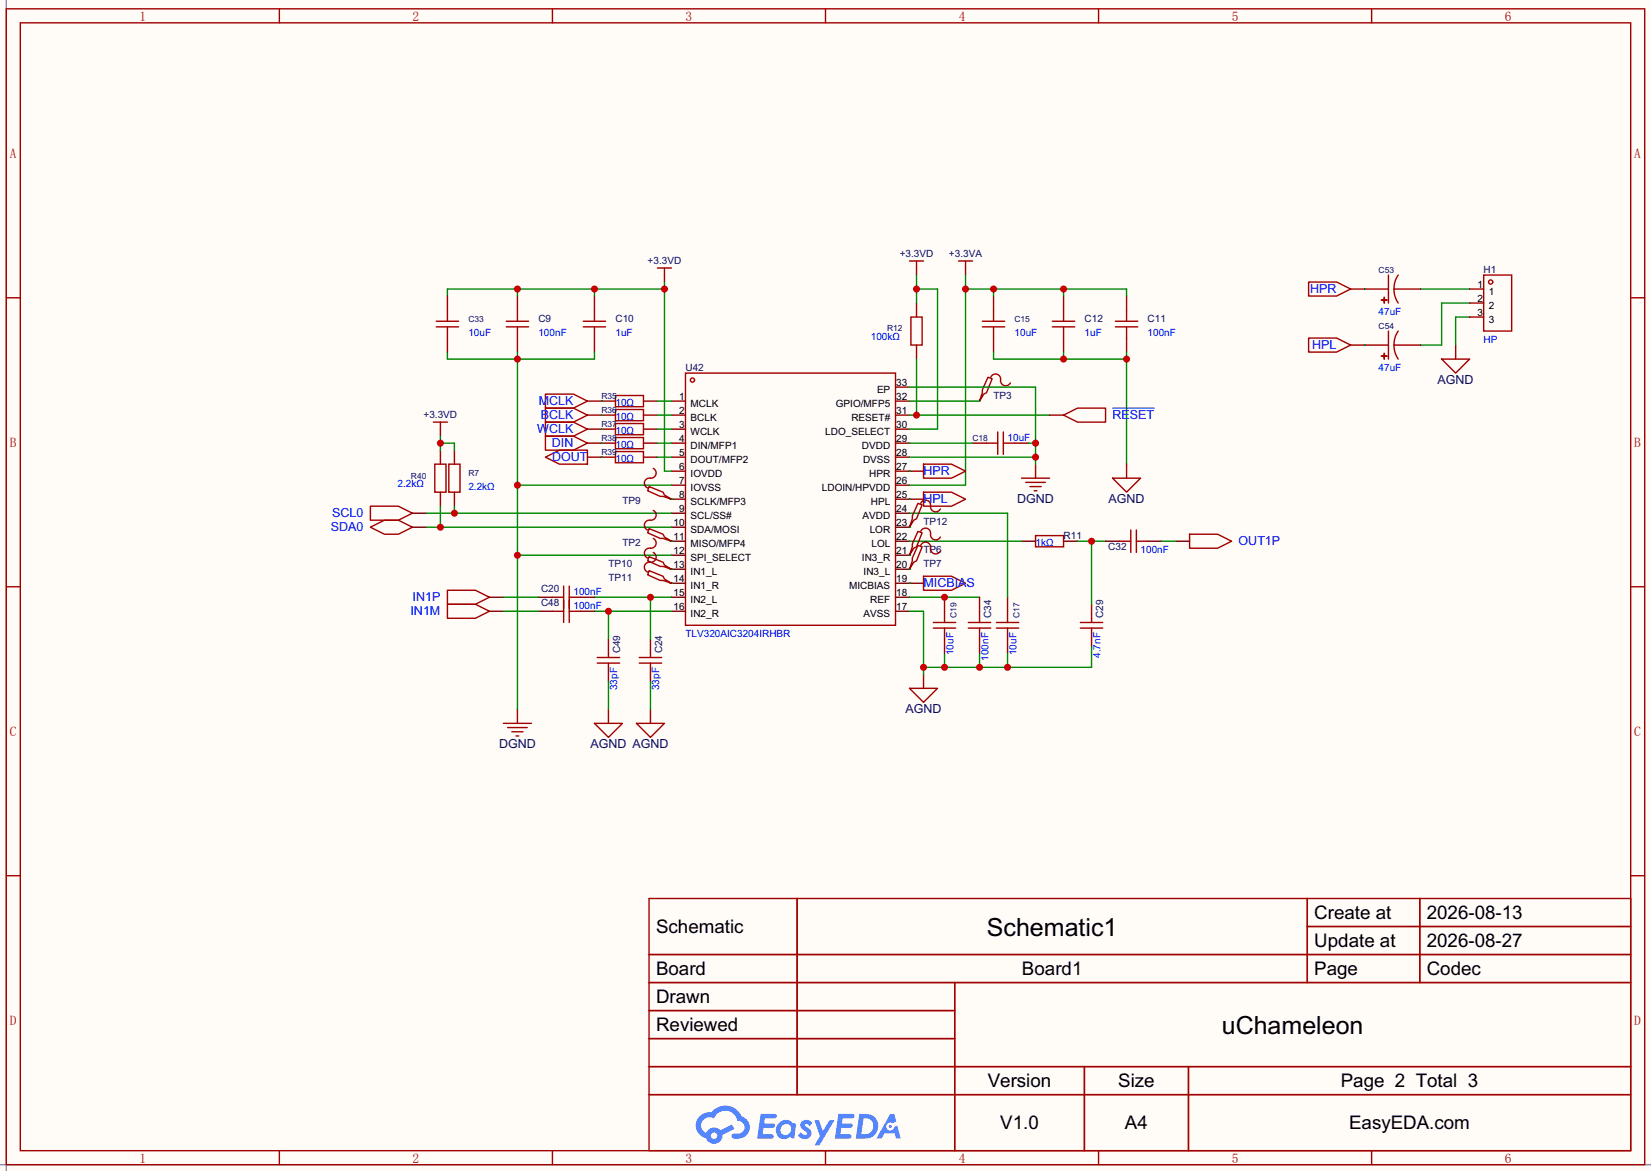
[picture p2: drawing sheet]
<svg xmlns="http://www.w3.org/2000/svg" width="299mm" height="212mm" viewBox="0 0 299 212" stroke-linecap="round" stroke-linejoin="round" font-family="sans-serif">
<path d="M0 0h299.5v212.3h-299.5z" fill="#fffcf7"/>
<path d="M1.1 0v212.3M0 211.1h299.5" fill="none" stroke="#999" stroke-width=".25"/>
<g fill="none" stroke="#a10000" stroke-width=".25">
<path d="M1.1 1.6h297.2v209.5h-297.2zM3.7 4.1h292.1v204.5h-292.1zM50.7 1.6v2.5M100.2 1.6v2.5M149.7 1.6v2.5M199.3 1.6v2.5M248.8 1.6v2.5M1.1 54h2.6M295.8 54h2.5M1.1 106.4h2.6M295.8 106.4h2.5M1.1 158.8h2.6"/>
<path d="M295.8 158.8h2.5M117.7 162.9h178.1v45.7h-178.1zM117.7 173h178.1M117.7 178.1h178.1M144.6 162.9v35.5M173.2 178.1v30.5M237.1 162.9v15.2M237.1 168h58.7M257.5 162.9v15.2M117.7 183.2h55.5M117.7 193.4h178.1M117.7 188.3h55.5"/>
<path d="M117.7 198.4h178.1M196.7 193.4v15.2M215.6 193.4v15.2M50.7 208.6v2.5M100.2 208.6v2.5M149.7 208.6v2.5M199.3 208.6v2.5M248.8 208.6v2.5"/>
</g>
<g fill="#5487ff">
<path d="M145.5 203.3a1.3 1.3 0 0 1 1.8 .3l-.4 .6a.54 .54 0 0 0-.9-.2l.1 .2a1.58 1.58 0 0 1 1.1 1.5 1.43 1.43 0 0 1-2.5 .2l.5-.6a.64 .64 0 0 0 .5 .5 .64 .64 0 0 0 .7-.3l-.2-.3a1.6 1.6 0 0 1-1-1.5z"/>
<path d="M147.7 203.1h.9l.7 2 1.1-2h.9l-2.7 4.5h-.9l1-1.6z"/>
<path d="M138 201.9h1.6a1.31 1.31 0 0 1 1.2 .2 .4 .4 0 0 1-.3 .6h-1.8l-.1 1h1.6a.4 .4 0 0 1 .4 .4 .4 .4 0 0 1-.4 .4h-1.7l-.2 1.1h.8a1.23 1.23 0 0 1 1.2 .2 .39 .39 0 0 1-.3 .6h-2.7z"/>
<path d="M152.1 201.9h1.6a1.32 1.32 0 0 1 1.3 .2 .39 .39 0 0 1-.4 .6h-1.7l-.2 1h1.7a.4 .4 0 0 1 .3 .4 .4 .4 0 0 1-.4 .4l-1.7-.1-.2 1.2h.8a1.23 1.23 0 0 1 1.2 .2 .39 .39 0 0 1-.3 .6h-2.7z"/>
<path d="M161.5 201.9h.7l.4 1.4-.7 .3a.75 .75 0 0 0-1.1 .3 .75 .75 0 0 0 .5 1.1 .75 .75 0 0 0 .9-.7l.6-.3 .6 2.4h-.9l-.2-.9h-1.9l-.5 .9h-.9z"/>
<path d="M155.9 201.9l-.7 4.5h1.5a2.27 2.27 0 0 0 2.6-2.3 2.27 2.27 0 0 0-2.7-2.2zM156.6 202.7a1.5 1.5 0 0 1 1.8 1.6 1.5 1.5 0 0 1-1.9 1.3h-.3z"/>
<path d="M141.3 203.6a1.62 1.62 0 0 0-.4 2.1 1.62 1.62 0 0 0 2 .6l.4-.2 .3 .2 .5 .1 .3-2.5-.2-.2-.4-.1a1.58 1.58 0 0 0-2.5 0zM141.9 204.1a.99 .99 0 0 1 1.6 .3 .99 .99 0 0 1-.9 1.4 .94 .94 0 0 1-1-.6 .94 .94 0 0 1 .3-1.1z"/>
<path d="M126.9 202.3a2.37 2.37 0 0 0 1.2 4.1 1.54 1.54 0 0 0 1.7 .9 1.54 1.54 0 0 0 1.3-1.6l2.1-1-.5-.8-2 1a1.57 1.57 0 0 0-2.6 .5 1.5 1.5 0 0 1-.8-2.1 1.5 1.5 0 0 1 2.2-.5 2.23 2.23 0 0 1 2.3-1.4 2.23 2.23 0 0 1 2 1.8 1.16 1.16 0 0 1 1.2 1.1 1.16 1.16 0 0 1-1 1.2h-.7a.47 .47 0 0 0-.6 .4 .47 .47 0 0 0 .4 .5 2.23 2.23 0 0 0 2.3-.6 2.23 2.23 0 0 0 .4-2.3 2.16 2.16 0 0 0-1.3-1.1 3.2 3.2 0 0 0-5.4-.7l-1.2 .1zM129 205.9a.58 .58 0 0 1 1.1 0 .58 .58 0 0 1-1.1 0z"/>
<circle cx="161.5" cy="204.2" r=".28"/>
</g>
<g fill="none" stroke="#a10000" stroke-width=".25">
<path d="M91.8 59.3h4.1M91.8 58.2h4.1M93.9 56.2v2M93.9 59.3v2M105.8 59.3h4.1M105.8 58.2h4.1M107.8 56.2v2M107.8 59.3v2M178.2 59.3h4M178.2 58.2h4M180.2 56.2v2M180.2 59.3v2"/>
<path d="M190.9 59.3h4M190.9 58.2h4M192.9 56.2v2M192.9 59.3v2M202.3 59.3h4.1M202.3 58.2h4.1M204.3 56.2v2M204.3 59.3v2M111.6 71.7h5.1v2h-5.1zM111.6 74.2h5.1v2.1h-5.1zM111.6 76.8h5.1v2h-5.1zM111.6 79.3h5.1v2.1h-5.1z"/>
<path d="M124.3 67.6h38.1v45.8h-38.1zM78.9 84.1h2v5.1h-2zM81.4 84.1h2v5.1h-2zM111.6 81.9h5.1v2h-5.1z"/>
<circle cx="125.6" cy="68.9" r=".38"/>
</g>
<g fill="none" stroke="#870000" stroke-width=".25">
<path d="M93.9 53.7v2.5M107.8 53.7v2.5M180.2 53.7v2.5M192.9 53.7v2.5M204.3 53.7v2.5M93.9 61.3v2.5M107.8 61.3v2.5M109.1 72.7h2.5M109.1 75.3h2.5M109.1 77.8h2.5M116.7 72.7h2.6M116.7 75.3h2.6"/>
<path d="M116.7 77.8h2.6M121.8 72.7h2.5M121.8 75.3h2.5M121.8 77.8h2.5M162.4 72.7h2.6M162.4 75.3h2.6M162.4 77.8h2.6M162.4 70.2h2.6M180.2 61.3v2.5M192.9 61.3v2.5M204.3 61.3v2.5M79.9 81.6v2.5"/>
<path d="M79.9 89.2v2.6M82.4 81.6v2.5M82.4 89.2v2.6M109.1 80.3h2.5M109.1 82.9h2.5M116.7 80.3h2.6M116.7 82.9h2.6M121.8 80.3h2.5M121.8 82.9h2.5M121.8 85.4h2.5M121.8 88h2.5M121.8 90.5h2.5"/>
<path d="M121.8 93h2.5M121.8 95.6h2.5M121.8 98.1h2.5M162.4 80.3h2.6M162.4 82.9h2.6M162.4 85.4h2.6M162.4 88h2.6M162.4 90.5h2.6M162.4 93h2.6M162.4 95.6h2.6M162.4 98.1h2.6M121.8 100.7h2.5"/>
<path d="M121.8 103.2h2.5M121.8 105.7h2.5M121.8 108.3h2.5M121.8 110.8h2.5M162.4 100.7h2.6M162.4 103.2h2.6M162.4 105.7h2.6M162.4 108.3h2.6M162.4 110.8h2.6"/>
</g>
<path d="M119.3 72.7h2.5M119.3 75.3h2.5M119.3 77.8h2.5M180.2 63.8v1.3h24.1M192.9 63.8v1.3M204.3 63.8v20.3M119.3 80.3h2.5M119.3 82.9h2.5" fill="none" stroke="#008700" stroke-width=".25"/>
<g fill="#c00">
<circle cx="204.3" cy="65.1" r=".63"/>
<circle cx="192.9" cy="65.1" r=".63"/>
</g>
<path d="M93.9 128.6v2.5M167.5 122.2v2.6" fill="none" stroke="#870000" stroke-width=".25"/>
<path d="M91.3 131.1h5.1M92.1 131.9h3.5M92.8 132.7h2.1M93.6 133.4h.5M165 124.8h5.1l-2.6 2.5z" fill="none" stroke="#a10000" stroke-width=".25"/>
<path d="M81.2 63.8v1.3h26.6v-1.3M93.9 63.8v64.8M93.9 88h27.9M93.9 100.7h27.9" fill="none" stroke="#008700" stroke-width=".25"/>
<g fill="#c00">
<circle cx="93.9" cy="65.1" r=".63"/>
<circle cx="93.9" cy="88" r=".63"/>
<circle cx="93.9" cy="100.7" r=".63"/>
</g>
<path d="M120.5 49.9v1.2" fill="none" stroke="#870000" stroke-width=".25"/>
<path d="M119.3 48.6h2.5M120.5 48.6v1.3" fill="none" stroke="#a10000" stroke-width=".25"/>
<path d="M93.9 52.4v1.3M107.8 52.4v1.3M120.5 51.1v34.3h1.3M120.5 52.4h-39.3v1.3" fill="none" stroke="#008700" stroke-width=".25"/>
<g fill="#c00">
<circle cx="120.5" cy="52.4" r=".63"/>
<circle cx="107.8" cy="52.4" r=".63"/>
<circle cx="93.9" cy="52.4" r=".63"/>
</g>
<path d="M166.2 48.6v1.3M176.4 80.3h2.5M184 80.3h2.6M182.8 108.3v2.5M182.8 115.9v2.5" fill="none" stroke="#870000" stroke-width=".25"/>
<path d="M165 47.3h2.5M166.2 47.3v1.3M181 78.3v4.1M182 78.3v4.1M178.9 80.3h2.1M182 80.3h2M180.7 113.9h4.1M180.7 112.9h4.1M182.8 110.8v2.1M182.8 113.9v2" fill="none" stroke="#a10000" stroke-width=".25"/>
<path d="M165 93h17.8v15.3M165 110.8h2.5v11.4M171.3 118.4v2.6M177.7 118.4v2.6M182.8 118.4v2.6M198 117.2v3.8h-30.5" fill="none" stroke="#008700" stroke-width=".25"/>
<g fill="#c00">
<circle cx="167.5" cy="121" r=".63"/>
<circle cx="171.3" cy="121" r=".63"/>
<circle cx="177.7" cy="121" r=".63"/>
<circle cx="182.8" cy="121" r=".63"/>
</g>
<path d="M169.3 113.9h4.1M169.3 112.9h4.1M171.3 110.8v2.1M171.3 113.9v2" fill="none" stroke="#a10000" stroke-width=".25"/>
<path d="M171.3 108.3v2.5M171.3 115.9v2.5" fill="none" stroke="#870000" stroke-width=".25"/>
<path d="M165 108.3h12.7" fill="none" stroke="#008700" stroke-width=".25"/>
<circle cx="171.3" cy="108.3" r=".63" fill="#c00"/>
<path d="M109.1 72.7h.1M109.1 75.3h.1M109.1 77.8h.1M77.3 93h44.5M82.4 91.8v1.2M109.1 80.3h.1M109.1 82.9h.1M165 80.3h11.4" fill="none" stroke="#008700" stroke-width=".25"/>
<path d="M106.6 72.7h2.5M106.6 75.3h2.5M106.6 77.8h2.5M74.8 93h2.5M74.8 95.6h2.5M106.6 80.3h2.5M106.6 82.9h2.5" fill="none" stroke="#870000" stroke-width=".25"/>
<path d="M98.9 71.4h5.1l2.6 1.3-2.6 1.3h-5.1zM98.9 74h5.1l2.6 1.3-2.6 1.2h-5.1zM98.9 76.5h5.1l2.6 1.3-2.6 1.3h-5.1zM98.9 79.1h5.1l2.6 1.2-2.6 1.3h-5.1zM67.2 91.8h5.1l2.5 1.2-2.5 1.3h-5.1zM67.2 95.6l2.5-1.3h2.6l2.5 1.3-2.5 1.2h-2.6zM98.9 82.9l2.6-1.3h5.1v2.5h-5.1z" fill="none" stroke="#a10000" stroke-width=".25"/>
<circle cx="82.4" cy="93" r=".63" fill="#c00"/>
<path d="M77.3 95.6h44.5M79.9 91.8v3.8" fill="none" stroke="#008700" stroke-width=".25"/>
<circle cx="79.9" cy="95.6" r=".63" fill="#c00"/>
<path d="M79.9 77.8v1.3" fill="none" stroke="#870000" stroke-width=".25"/>
<path d="M78.6 76.5h2.6M79.9 76.5v1.3" fill="none" stroke="#a10000" stroke-width=".25"/>
<path d="M79.9 79.1v2.5M79.9 80.3h2.5v1.3" fill="none" stroke="#008700" stroke-width=".25"/>
<circle cx="79.9" cy="80.3" r=".63" fill="#c00"/>
<path d="M187.8 97.1h5.1v2h-5.1zM81.2 107h5l2.6 1.3-2.6 1.2h-5zM116 119.2h4M118 118.4v.8M196 112.9h4M196 113.9h4M198 112.1v.8M198 113.9v.7M115.4 131.1h5.1l-2.5 2.6zM116 120.2h4M118 120.2v.8" fill="none" stroke="#a10000" stroke-width=".25"/>
<path d="M185.3 98.1h2.5M192.9 98.1h2.6M88.8 108.3h2.5M118 115.9v2.5M198 109.5v2.6M198 114.6v2.6M118 121v2.5M118 128.6v2.5" fill="none" stroke="#870000" stroke-width=".25"/>
<path d="M165 98.1h20.3M195.5 98.1h5M198 98.1v11.4M118 123.5v5.1" fill="none" stroke="#008700" stroke-width=".25"/>
<circle cx="198" cy="98.1" r=".63" fill="#c00"/>
<path d="M165.2 57.5h2.1v5.1h-2.1zM203.1 98.1h2M205.1 96.1v4.1M206.1 96.1v4.1M206.1 98.1h2.1M215.8 96.8h5.1l2.5 1.3-2.5 1.3h-5.1z" fill="none" stroke="#a10000" stroke-width=".25"/>
<path d="M166.2 54.9v2.6M166.2 62.6v2.5M200.5 98.1h2.6M208.2 98.1h2.5M213.2 98.1h2.6" fill="none" stroke="#870000" stroke-width=".25"/>
<path d="M165 75.3h25.4M166.2 65.1v10.2M210.7 98.1h2.5" fill="none" stroke="#008700" stroke-width=".25"/>
<circle cx="166.2" cy="75.3" r=".63" fill="#c00"/>
<path d="M175.1 48.6v1.3" fill="none" stroke="#870000" stroke-width=".25"/>
<path d="M173.9 47.3h2.5M175.1 47.3v1.3" fill="none" stroke="#a10000" stroke-width=".25"/>
<path d="M175.1 52.4h29.2v1.3M175.1 49.9v38.1h-10.1M180.2 52.4v1.3M192.9 52.4v1.3" fill="none" stroke="#008700" stroke-width=".25"/>
<g fill="#c00">
<circle cx="180.2" cy="52.4" r=".63"/>
<circle cx="192.9" cy="52.4" r=".63"/>
<circle cx="175.1" cy="52.4" r=".63"/>
</g>
<path d="M166.2 52.4h3.9v25.4h-5.1M166.2 49.9v5" fill="none" stroke="#008700" stroke-width=".25"/>
<circle cx="166.2" cy="52.4" r=".63" fill="#c00"/>
<g fill="none" stroke="#a10000" stroke-width=".25">
<path d="M79.1 59.3h4.1M79.1 58.2h4.1M81.2 56.2v2M81.2 59.3v2M179.2 68.4l.8 .3-1.1 2.5-.5 .2-.7 1.3 .5-1.5v-.5zM179.7 68.4a.93 .93 0 0 1 1.1-.6 .93 .93 0 0 1 .7 1.1 .94 .94 0 0 0 .7 1 .94 .94 0 0 0 1.1-.5M192.9 75.3l2.6-1.3h5v2.5h-5zM117.7 95.8l2.6 1 .2 .6 1.3 .7-1.5-.5h-.5l-2.3-1zM117.7 88.2l2.6 1 .2 .5 1.3 .8-1.5-.5h-.5l-2.3-1zM118.5 92.5a.98 .98 0 0 1 .4 1.3 .98 .98 0 0 1-1.2 .5 .93 .93 0 0 0-.8 .8 .93 .93 0 0 0 .6 1M118.5 84.9a.98 .98 0 0 1 .4 1.3 .98 .98 0 0 1-1.2 .5 .93 .93 0 0 0-.8 .8 .93 .93 0 0 0 .6 1M166.5 96.3l.8 .3-1.1 2.5-.5 .3-.7 1.3 .5-1.6v-.5z"/>
<path d="M166.5 98.9l.8 .2-1.1 2.6-.5 .2-.7 1.3 .5-1.5v-.5zM167 96.3a.93 .93 0 0 1 1.1-.5 .93 .93 0 0 1 .7 1 .94 .94 0 0 0 .7 1 .94 .94 0 0 0 1.1-.4M167 98.9a.93 .93 0 0 1 1.1-.6 .93 .93 0 0 1 .7 1.1 .94 .94 0 0 0 .7 1 .94 .94 0 0 0 1.1-.5"/>
</g>
<path d="M81.2 53.7v2.5M81.2 61.3v2.5M177.7 72.5v.2M190.4 75.3h2.5M121.5 98.1h.3M121.5 90.5h.3M165 100.4v.3M165 102.9v.3" fill="none" stroke="#870000" stroke-width=".25"/>
<path d="M165 72.7h12.7M121.8 98.1h.1M121.8 90.5h.1M107.8 108.3h14M118 108.3v7.6M165 100.7h.1M165 103.2h.1" fill="none" stroke="#008700" stroke-width=".25"/>
<path d="M201.8 74h7.6" fill="none" stroke="#00f" stroke-width=".18"/>
<circle cx="118" cy="108.3" r=".63" fill="#c00"/>
<path d="M107.8 110.8h14M110.4 110.8v5.1" fill="none" stroke="#008700" stroke-width=".25"/>
<circle cx="110.4" cy="110.8" r=".63" fill="#c00"/>
<path d="M185.3 86.7h5.1M186.1 87.5h3.5M186.8 88.2h2M187.6 89h.5M201.8 86.7h5.1l-2.6 2.5zM175.6 113.9h4.1M175.6 112.9h4.1M177.7 110.8v2.1M177.7 113.9v2" fill="none" stroke="#a10000" stroke-width=".25"/>
<path d="M187.8 84.1v2.6M204.3 84.1v2.6M177.7 108.3v2.5M177.7 115.9v2.5" fill="none" stroke="#870000" stroke-width=".25"/>
<path d="M165 70.2h22.8v13.9M165 82.9h22.8M186.6 80.3h1.2" fill="none" stroke="#008700" stroke-width=".25"/>
<g fill="#c00">
<circle cx="187.8" cy="82.9" r=".63"/>
<circle cx="187.8" cy="80.3" r=".63"/>
</g>
<g fill="none" stroke="#870000" stroke-width=".25">
<path d="M245 52.4h6.8M252.9 52.4h4.8M266.6 52.4h2.5M266.6 54.9h2.5M266.6 57.5h2.5M245 62.6h6.8M252.9 62.6h4.8M264 62.6v2.5M165 95.3v.3M165 85.4h2.5M165 90.5h2.5M88.8 110.8h2.5"/>
<path d="M97.7 108.3h2.5M97.7 110.8h2.5M105.3 108.3h2.5M105.3 110.8h2.5M110.4 115.9v2.5M121.5 103.2h.3M121.5 105.7h.3M165 105.7h2.5M110.4 121v2.5M110.4 128.6v2.5"/>
</g>
<g fill="none" stroke="#a10000" stroke-width=".25">
<path d="M237.4 51.1h5l2.6 1.3-2.6 1.3h-5zM250.6 54.4h1zM251.1 53.9v1zM251.8 49.9v5M253.6 49.9a4.6 4.6 0 0 0 0 5M269.1 49.9h5.1v10.1h-5.1zM237.4 61.3h5l2.6 1.3-2.6 1.2h-5zM250.6 64.6h1zM251.1 64.1v1zM251.8 60v5.1M253.6 60a4.6 4.6 0 0 0 0 5.1M261.5 65.1h5.1l-2.6 2.5z"/>
<path d="M118.5 97.6a.98 .98 0 0 1 .4 1.3 .98 .98 0 0 1-1.2 .5 .93 .93 0 0 0-.8 .8 .93 .93 0 0 0 .6 1M166.5 91.3l.8 .2-1.1 2.6-.5 .2-.7 1.3 .5-1.5v-.6zM167 91.3a.93 .93 0 0 1 1.1-.6 .93 .93 0 0 1 .7 1.1 .94 .94 0 0 0 .7 1 .94 .94 0 0 0 1.1-.5M167.5 84.1h5.1l2.5 1.3-2.5 1.3h-5.1zM167.5 89.2h5.1l2.5 1.3-2.5 1.3h-5.1zM81.2 109.5h5l2.6 1.3-2.6 1.3h-5zM100.2 108.3h2M100.2 110.8h2M102.2 106.2v6.7M103.3 106.2v6.7M103.3 108.3h2M103.3 110.8h2"/>
<path d="M108.3 119.2h4.1M110.4 118.4v.8M117.7 100.9l2.6 1 .2 .5 1.3 .8-1.5-.5h-.5l-2.3-1zM117.7 103.5l2.6 1 .2 .5 1.3 .7-1.5-.5h-.5l-2.3-1zM118.5 100.2a.98 .98 0 0 1 .4 1.2 .98 .98 0 0 1-1.2 .5 .93 .93 0 0 0-.8 .8 .93 .93 0 0 0 .6 1M167.5 104.5h5.1l2.5 1.2-2.5 1.3h-5.1zM107.8 131.1h5.1l-2.5 2.6zM108.3 120.2h4.1M110.4 120.2v.8"/>
<circle cx="270.4" cy="51.1" r=".38"/>
</g>
<g fill="none" stroke="#008700" stroke-width=".25">
<path d="M247.5 52.4h.1M257.7 52.4h8.9M266.6 54.9h-5.1v7.7h-3.8M266.6 57.5h-2.6v5.1M247.5 62.6h.1M165 95.6h.1M165 85.4h.1M165 90.5h.1M91.3 110.8h6.4M91.3 108.3h6.4M121.8 105.7h.1M121.8 103.2h.1"/>
<path d="M165 105.7h.1M110.4 123.5v5.1"/>
</g>
<g font-size="4.5">
<text x="179" y="169.7">Schematic1</text>
<text x="221.6" y="187.5">uChameleon</text>
</g>
<g font-size="3.4">
<text x="238.4" y="166.6">Create at</text>
<text x="258.8" y="166.6">2026-08-13</text>
<text x="119" y="169.1">Schematic</text>
<text x="238.4" y="171.7">Update at</text>
<text x="258.8" y="171.7">2026-08-27</text>
<text x="119" y="176.7">Board</text>
<text x="185.4" y="176.7">Board1</text>
<text x="238.4" y="176.7">Page</text>
<text x="258.8" y="176.7">Codec</text>
<text x="119" y="181.8">Drawn</text>
<text x="119" y="186.9">Reviewed</text>
<text x="179.2" y="197.1">Version</text>
<text x="202.8" y="197.1">Size</text>
<text x="243.2" y="197.1">Page 2 Total 3</text>
<text x="181.4" y="204.7">V1.0</text>
<text x="204.1" y="204.7">A4</text>
<text x="244.7" y="204.7">EasyEDA.com</text>
</g>
<g font-size="2.4" fill="#a00000">
<text x="25.3" y="3.7">1</text>
<text x="74.8" y="3.7">2</text>
<text x="124.4" y="3.7">3</text>
<text x="173.9" y="3.7">4</text>
<text x="223.4" y="3.7">5</text>
<text x="272.9" y="3.7">6</text>
<text x="1.8" y="28.7">A</text>
<text x="296.4" y="28.7">A</text>
<text x="1.8" y="81.1">B</text>
<text x="296.4" y="81.1">B</text>
<text x="1.8" y="133.4">C</text>
<text x="296.4" y="133.4">C</text>
<text x="1.8" y="185.8">D</text>
<text x="296.4" y="185.8">D</text>
<text x="25.3" y="210.8">1</text>
<text x="74.8" y="210.8">2</text>
<text x="124.4" y="210.8">3</text>
<text x="173.9" y="210.8">4</text>
<text x="223.4" y="210.8">5</text>
<text x="272.9" y="210.8">6</text>
</g>
<g font-size="2.3" fill="#00f">
<text x="237.7" y="53.1">HPR</text>
<text x="238" y="63.3">HPL</text>
<text x="97.7" y="73.4">MCLK</text>
<text x="98.1" y="76">BCLK</text>
<text x="201.8" y="76">RESET</text>
<text x="97.5" y="78.5">WCLK</text>
<text x="100.1" y="81.1">DIN</text>
<text x="100.1" y="83.6">DOUT</text>
<text x="167.5" y="86.1">HPR</text>
<text x="60.2" y="93.8">SCL0</text>
<text x="167.5" y="91.2">HPL</text>
<text x="60" y="96.3">SDA0</text>
<text x="224.7" y="98.8">OUT1P</text>
<text x="167.5" y="106.5">MICBIAS</text>
<text x="74.5" y="111.5">IN1M</text>
<text x="74.8" y="109">IN1P</text>
</g>
<g font-size="2.3" fill="#000080">
<text x="260.8" y="69.6">AGND</text>
<text x="184.5" y="91.2">DGND</text>
<text x="201.1" y="91.2">AGND</text>
<text x="164.2" y="129.3">AGND</text>
<text x="90.5" y="135.7">DGND</text>
<text x="107.1" y="135.7">AGND AGND</text>
</g>
<g font-size="1.8" fill="#000080">
<text x="117.5" y="47.9">+3.3VD</text>
<text x="163.2" y="46.6">+3.3VD</text>
<text x="172.1" y="46.6">+3.3VA</text>
<text x="269.1" y="49.4">H1</text>
<text x="97.7" y="58.3">C9</text>
<text x="111.6" y="58.3">C10</text>
<text x="196.7" y="58.3">C12</text>
<text x="208.2" y="58.3">C11</text>
<text x="124.3" y="67.2">U42</text>
<text x="76.8" y="75.8">+3.3VD</text>
<text x="180.2" y="72.3">TP3</text>
<text x="112.9" y="91.3">TP9</text>
<text x="167.5" y="95.1">TP12</text>
<text x="112.9" y="99">TP2</text>
<text x="167.5" y="100.2">TP6</text>
<text x="192.9" y="97.7">R11</text>
<text x="201" y="99.7">C32</text>
<text x="98.1" y="107.3">C20</text>
<text x="110.4" y="102.8">TP10</text>
<text x="110.4" y="105.3">TP11</text>
<text x="167.5" y="102.8">TP7</text>
<text x="98.1" y="109.9">C48</text>
<text x="179.8" y="112.1" transform="rotate(-90 179.8 112.1)">C34</text>
<text x="200.1" y="112.1" transform="rotate(-90 200.1 112.1)">C29</text>
<text x="112.5" y="118.4" transform="rotate(-90 112.5 118.4)">C49</text>
<text x="120.1" y="118.4" transform="rotate(-90 120.1 118.4)">C24</text>
</g>
<g font-size="1.8">
<text x="268" y="52.2">1</text>
<text x="270.1" y="53.5">1</text>
<text x="268" y="54.7">2</text>
<text x="268" y="57.3">3</text>
<text x="270.1" y="56">2</text>
<text x="270.1" y="58.5">3</text>
<text x="159.1" y="71.2">EP</text>
<text x="162.6" y="70">33</text>
<text x="123.2" y="72.5">1</text>
<text x="123.2" y="75.1">2</text>
<text x="123.2" y="77.6">3</text>
<text x="125.3" y="73.8">MCLK</text>
<text x="125.3" y="76.3">BCLK</text>
<text x="151.6" y="73.8">GPIO/MFP5</text>
<text x="154.4" y="76.3">RESET#</text>
<text x="162.6" y="77.6">30</text>
<text x="162.6" y="75.1">31</text>
<text x="162.6" y="72.5">32</text>
<text x="123.2" y="80.1">4</text>
<text x="123.2" y="82.7">5</text>
<text x="125.3" y="78.9">WCLK</text>
<text x="125.3" y="81.4">DIN/MFP1</text>
<text x="125.3" y="83.9">DOUT/MFP2</text>
<text x="149.7" y="78.9">LDO_SELECT</text>
<text x="156.4" y="81.4">DVDD</text>
<text x="156.6" y="83.9">DVSS</text>
<text x="162.6" y="82.7">28</text>
<text x="162.6" y="80.1">29</text>
<text x="123.2" y="85.2">6</text>
<text x="123.2" y="87.8">7</text>
<text x="125.3" y="86.5">IOVDD</text>
<text x="125.3" y="89">IOVSS</text>
<text x="149.1" y="89">LDOIN/HPVDD</text>
<text x="157.7" y="86.5">HPR</text>
<text x="162.6" y="87.8">26</text>
<text x="162.6" y="85.2">27</text>
<text x="122.2" y="95.4">10</text>
<text x="123.2" y="90.3">8</text>
<text x="123.2" y="92.8">9</text>
<text x="125.3" y="91.6">SCLK/MFP3</text>
<text x="125.3" y="94.1">SCL/SS#</text>
<text x="156.5" y="94.1">AVDD</text>
<text x="158" y="91.6">HPL</text>
<text x="162.6" y="95.4">23</text>
<text x="162.6" y="92.8">24</text>
<text x="162.6" y="90.3">25</text>
<text x="122.2" y="97.9">11</text>
<text x="122.2" y="100.5">12</text>
<text x="125.3" y="96.6">SDA/MOSI</text>
<text x="125.3" y="99.2">MISO/MFP4</text>
<text x="125.3" y="101.7">SPI_SELECT</text>
<text x="156.4" y="101.7">IN3_R</text>
<text x="157.8" y="96.6">LOR</text>
<text x="158.1" y="99.2">LOL</text>
<text x="162.6" y="100.5">21</text>
<text x="162.6" y="97.9">22</text>
<text x="122.2" y="103">13</text>
<text x="122.2" y="105.5">14</text>
<text x="125.3" y="104.3">IN1_L</text>
<text x="125.3" y="106.8">IN1_R</text>
<text x="154" y="106.8">MICBIAS</text>
<text x="156.7" y="104.3">IN3_L</text>
<text x="162.6" y="105.5">19</text>
<text x="162.6" y="103">20</text>
<text x="122.2" y="108.1">15</text>
<text x="122.2" y="110.6">16</text>
<text x="125.3" y="109.3">IN2_L</text>
<text x="125.3" y="111.9">IN2_R</text>
<text x="156.7" y="111.9">AVSS</text>
<text x="157.9" y="109.3">REF</text>
<text x="162.6" y="110.6">17</text>
<text x="162.6" y="108.1">18</text>
</g>
<g font-size="1.8" fill="#00f">
<text x="250.1" y="57">47uF</text>
<text x="85" y="60.9">10uF</text>
<text x="97.7" y="60.9">100nF</text>
<text x="111.6" y="60.9">1uF</text>
<text x="158" y="61.6">100kΩ</text>
<text x="184" y="60.9">10uF</text>
<text x="196.7" y="60.9">1uF</text>
<text x="208.2" y="60.9">100nF</text>
<text x="269.1" y="62.1">HP</text>
<text x="250.1" y="67.2">47uF</text>
<text x="111.6" y="73.6">10Ω</text>
<text x="111.6" y="76.1">10Ω</text>
<text x="111.6" y="78.6">10Ω</text>
<text x="111.6" y="81.2">10Ω</text>
<text x="111.6" y="83.7">10Ω</text>
<text x="182.8" y="79.9">10uF</text>
<text x="72.1" y="88.3">2.2kΩ</text>
<text x="85" y="88.8">2.2kΩ</text>
<text x="187.8" y="99">1kΩ</text>
<text x="206.9" y="100.2">100nF</text>
<text x="104" y="107.8">100nF</text>
<text x="104" y="110.4">100nF</text>
<text x="124.3" y="115.5">TLV320AIC3204IRHBR</text>
<text x="172.9" y="118.8" transform="rotate(-90 172.9 118.8)">10uF</text>
<text x="179.3" y="119.8" transform="rotate(-90 179.3 119.8)">100nF</text>
<text x="184.4" y="118.8" transform="rotate(-90 184.4 118.8)">10uF</text>
<text x="199.6" y="119.3" transform="rotate(-90 199.6 119.3)">4.7nF</text>
<text x="112" y="125.1" transform="rotate(-90 112 125.1)">33pF</text>
<text x="119.6" y="125.1" transform="rotate(-90 119.6 125.1)">33pF</text>
</g>
<g font-size="1.5" fill="#000080">
<text x="250.1" y="49.5">C53</text>
<text x="85" y="58.4">C33</text>
<text x="184" y="58.4">C15</text>
<text x="250.1" y="59.7">C54</text>
<text x="160.9" y="60.1">R12</text>
<text x="109.1" y="72.4">R35</text>
<text x="109.1" y="74.9">R36</text>
<text x="109.1" y="77.4">R37</text>
<text x="109.1" y="80">R38</text>
<text x="109.1" y="82.5">R39</text>
<text x="176.4" y="80">C18</text>
<text x="74.5" y="86.8">R40</text>
<text x="85" y="86.3">R7</text>
<text x="173.5" y="112.1" transform="rotate(-90 173.5 112.1)">C19</text>
<text x="184.9" y="112.1" transform="rotate(-90 184.9 112.1)">C17</text>
</g>
</svg>
